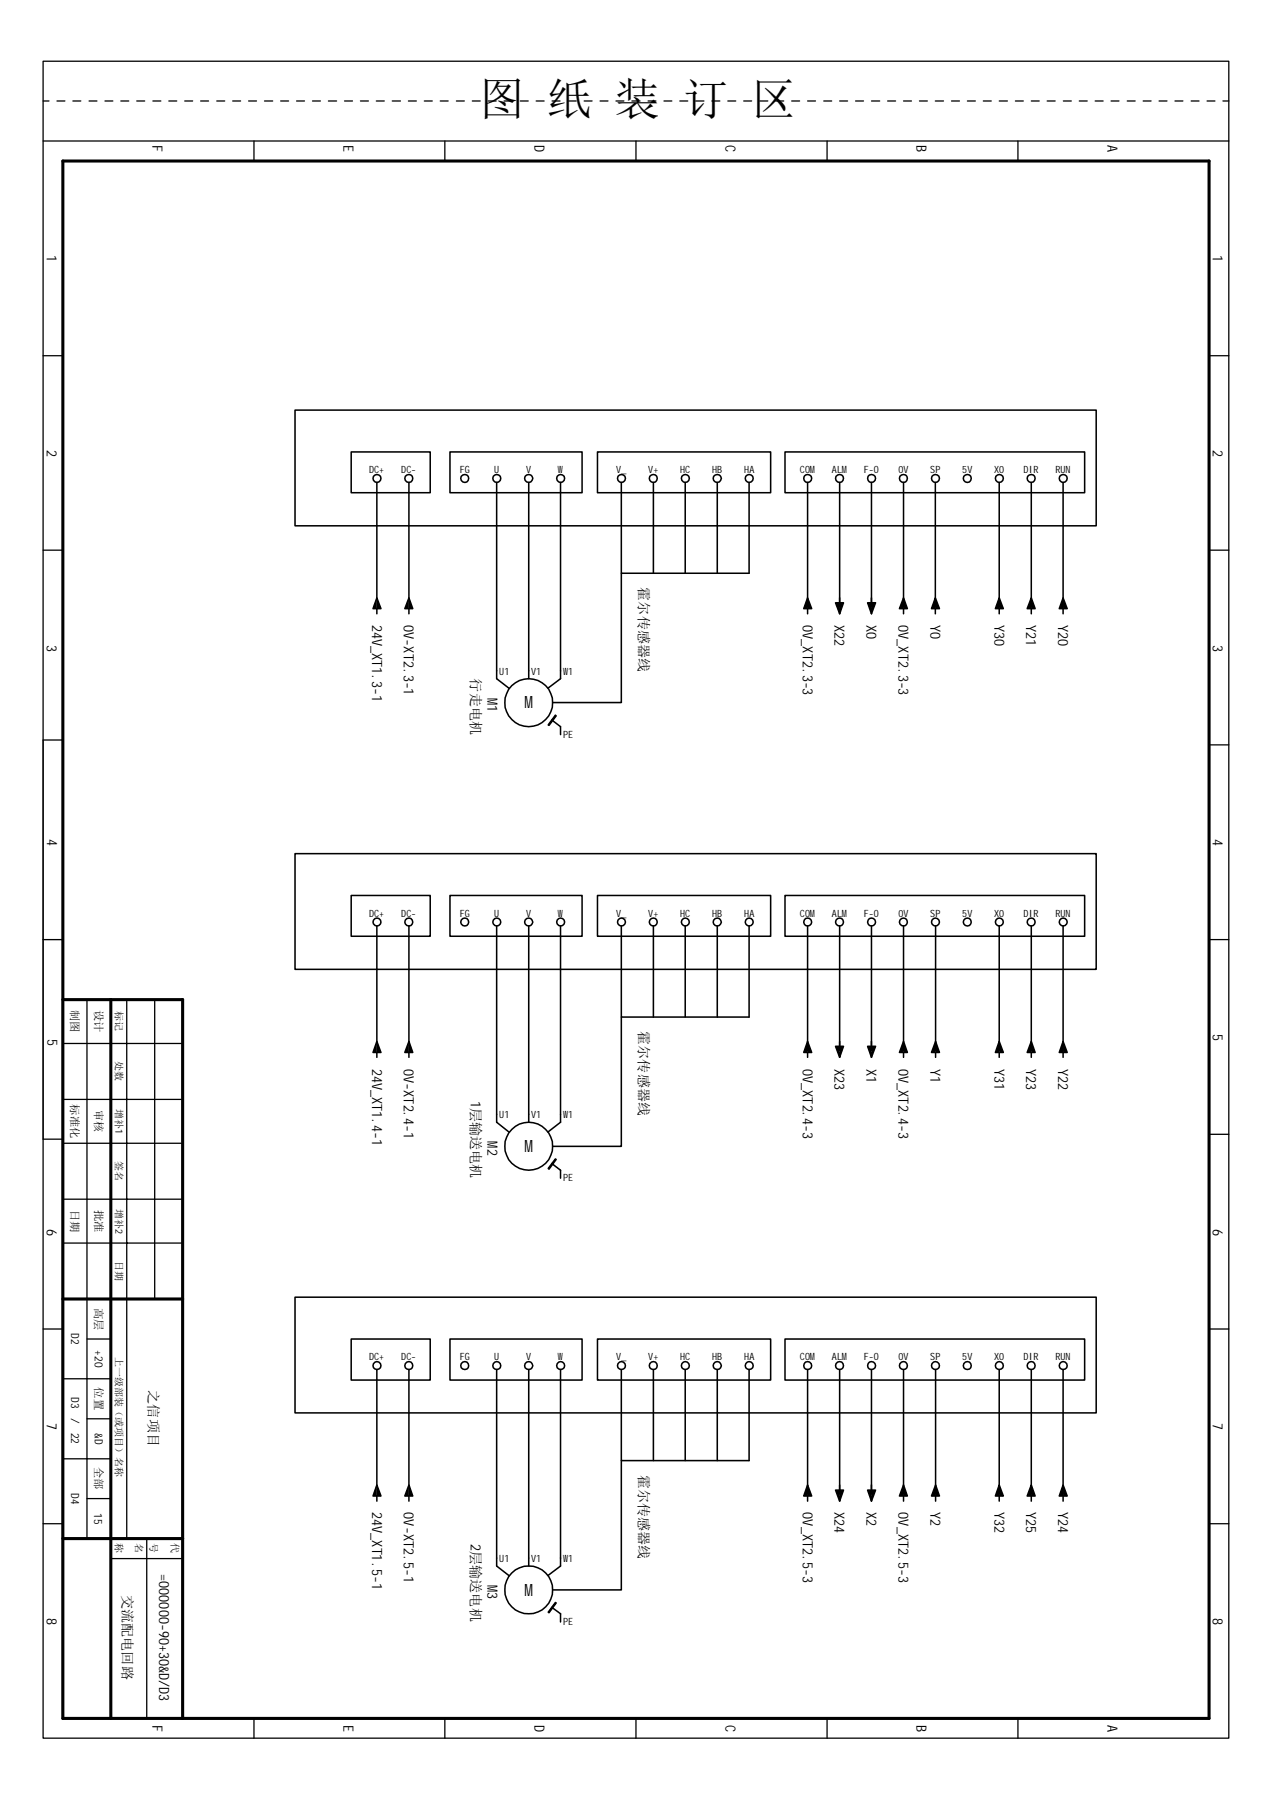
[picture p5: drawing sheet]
<svg xmlns="http://www.w3.org/2000/svg" width="210mm" height="297mm" viewBox="0 0 210 297" stroke-linecap="round" stroke-linejoin="round" font-family="sans-serif">
<path d="M10.4 26.6h189.1v257h-189.1zM10.4 165h19.7v118.6M18.3 165v118.6M10.4 214.4h19.7M10.4 253.9h19.7" fill="none" stroke="#000" stroke-width=".51"/>
<g fill="none" stroke="#000" stroke-width=".21">
<path d="M7.1 10.1h195.7v276.7h-195.7zM7.1 16.7h1M9.4 16.7h1.3M12 16.7h1.3M14.7 16.7h1.3M17.3 16.7h1.3M19.9 16.7h1.4M22.6 16.7h1.3M25.2 16.7h1.3M27.9 16.7h1.3M30.5 16.7h1.3M33.1 16.7h1.3"/>
<path d="M35.8 16.7h1.3M38.4 16.7h1.3M41 16.7h1.3M43.6 16.7h1.4M46.3 16.7h1.3M48.9 16.7h1.3M51.6 16.7h1.3M54.2 16.7h1.3M56.9 16.7h1.3M59.5 16.7h1.3M62.1 16.7h1.3M64.7 16.7h1.4"/>
<path d="M67.4 16.7h1.3M70 16.7h1.3M72.6 16.7h1.4M75.3 16.7h1.3M77.9 16.7h1.3M80.6 16.7h1.3M83.2 16.7h1.3M85.9 16.7h1.3M88.5 16.7h1.3M91.1 16.7h1.3M93.7 16.7h1.4M96.4 16.7h1.3"/>
<path d="M99 16.7h1.3M101.6 16.7h1.4M104.3 16.7h1.3M106.9 16.7h1.3M109.6 16.7h1.3M112.2 16.7h1.3M114.8 16.7h1.4M117.5 16.7h1.3M120.1 16.7h1.3M122.7 16.7h1.3M125.4 16.7h1.3M128 16.7h1.3"/>
<path d="M130.6 16.7h1.4M133.3 16.7h1.3M135.9 16.7h1.3M138.6 16.7h1.3M141.2 16.7h1.3M143.8 16.7h1.4M146.5 16.7h1.3M149.1 16.7h1.3M151.7 16.7h1.3M154.3 16.7h1.4M157 16.7h1.3M159.6 16.7h1.4"/>
<path d="M162.3 16.7h1.3M164.9 16.7h1.3M167.6 16.7h1.3M170.2 16.7h1.3M172.8 16.7h1.3M175.5 16.7h1.3M178.1 16.7h1.3M180.7 16.7h1.3M183.3 16.7h1.4M186 16.7h1.3M188.6 16.7h1.3M191.3 16.7h1.3"/>
<path d="M193.9 16.7h1.3M196.6 16.7h1.3M199.2 16.7h1.3M201.8 16.7h1M7.1 23.3h195.7M41.9 23.3v3.3M73.4 23.3v3.3M104.9 23.3v3.3M136.5 23.3v3.3M168 23.3v3.3M7.1 58.7h3.3M199.5 58.7h3.3"/>
<path d="M7.1 90.8h3.3M199.5 90.8h3.3M7.1 122.1h3.3M199.5 122.9h3.3M7.1 155.1h3.3M199.5 155.1h3.3M10.4 172.2h19.7M14.4 165v88.9M20.9 165v88.9M25.5 165v49.4M7.1 188h3.3M10.4 181.4h19.7"/>
<path d="M10.4 188.7h19.7M10.4 197.9h19.7M199.5 187.2h3.3M7.1 219.3h3.3M10.4 205.1h19.8M199.5 219.3h3.3M10.4 227.5h7.9M14.4 221h3.9M14.4 234.1h3.9M7.1 251.4h3.3M10.4 240.7h7.9M14.4 247.3h3.9"/>
<path d="M18.3 257.2h11.8M24.2 253.9v29.7M199.5 251.4h3.3M41.9 283.6v3.2M73.4 283.6v3.2M104.9 283.6v3.2M136.5 283.6v3.2M168 283.6v3.2"/>
</g>
<path d="M7.1 122.1v65.9M7.1 155.1h3.3" fill="none" stroke="#000" stroke-width=".17"/>
<path d="M10.4 165v118.6" fill="none" stroke="#000" stroke-width=".34"/>
<g fill="none" stroke="#000" stroke-width=".25">
<path d="M48.7 67.7h132.2v19.1h-132.2zM58 74.6h13v6.7h-13zM62.2 79.6v19.1M67.5 79.6v19.1M74.3 74.6h21.8v6.7h-21.8zM82 79.6v32.4l2 1.6M87.2 79.6v32.4M92.5 79.6v32.4l-2.1 1.6M98.6 74.6h28.6v6.7h-28.6zM102.5 79.6v15h21.1v-15M107.8 79.6v15M113.1 79.6v15"/>
<path d="M118.4 79.6v15M129.5 74.6h49.5v6.7h-49.5zM133.3 79.6v20.6M138.6 79.6v20.6M143.8 79.6v20.6M149.1 79.6v20.6M154.3 79.6v20.6M164.9 79.6v20.6M170.2 79.6v20.6M175.4 79.6v20.6M62.2 98.7l.7 1.7h-1.3zM67.5 98.7l.6 1.7h-1.3z"/>
<path d="M102.5 94.6v21.3h-11.3M133.3 98.7l.6 1.7h-1.3zM137.9 99.5h1.3l-.6 1.8zM143.2 99.5h1.3l-.7 1.8zM149.1 98.7l.6 1.7h-1.3zM154.3 98.7l.7 1.7h-1.3zM164.9 98.7l.7 1.7h-1.3zM170.2 98.7l.6 1.7h-1.3zM175.4 98.7l.7 1.7h-1.3zM62.2 100.4v.9M67.5 100.4v.9M91.1 118.8l1.4 1.1v1.3"/>
<path d="M91.7 118l.1 .1-1.2 1.6-.1-.1zM133.3 100.4v.9M138.6 100.4v.9M143.8 100.4v.9M149.1 100.4v.9M154.3 100.4v.9M164.9 100.4v.9M170.2 100.4v.9M175.4 100.4v.9M48.7 140.9h132.2v19.1h-132.2zM58 147.8h13v6.7h-13zM62.2 152.8v19.1"/>
<path d="M67.5 152.8v19.1M74.3 147.8h21.8v6.7h-21.8zM82 152.8v32.4l2 1.6M87.2 152.8v32.4M92.5 152.8v32.4l-2.1 1.6M98.6 147.8h28.6v6.7h-28.6zM102.5 152.8v15h21.1v-15M107.8 152.8v15M113.1 152.8v15M118.4 152.8v15M129.5 147.8h49.5v6.7h-49.5zM133.3 152.8v20.6"/>
<path d="M138.6 152.8v20.6M143.8 152.8v20.6M149.1 152.8v20.6M154.4 152.8v20.6M164.9 152.8v20.6M170.2 152.8v20.6M175.4 152.8v20.6M62.2 171.9l.7 1.8h-1.3zM62.2 173.7v.8M67.5 171.9l.6 1.8h-1.3zM67.5 173.7v.8M102.5 167.8v21.4h-11.3"/>
<path d="M133.3 171.9l.6 1.8h-1.3zM133.3 173.7v.8M137.9 172.7h1.3l-.6 1.8zM138.6 173.7v.8M143.2 172.7h1.3l-.7 1.8zM143.8 173.7v.8M149.1 171.9l.6 1.8h-1.3zM149.1 173.7v.8M154.4 171.9l.6 1.8h-1.3zM154.4 173.7v.8M164.9 171.9l.7 1.8h-1.3zM164.9 173.7v.8"/>
<path d="M170.2 171.9l.6 1.8h-1.3zM170.2 173.7v.8M175.4 171.9l.7 1.8h-1.3zM175.4 173.7v.8M91.1 192l1.4 1.1v1.3M91.7 191.2l.1 .1-1.2 1.6-.1-.1zM48.7 214.1h132.2v19.1h-132.2zM58 221h13v6.7h-13zM62.2 226v19.1M67.5 226v19.1M74.3 221h21.8v6.7h-21.8zM82 226v32.4l2 1.6"/>
<path d="M87.2 226v32.4M92.5 226v32.4l-2.1 1.6M98.6 221h28.6v6.7h-28.6zM102.5 226v15h21.1v-15M107.8 226v15M113.1 226v15M118.4 226v15M129.5 221h49.5v6.7h-49.5zM133.3 226v20.6M138.6 226v20.6M143.8 226v20.6M149.1 226v20.6"/>
<path d="M154.4 226v20.6M164.9 226v20.6M170.2 226v20.6M175.4 226v20.6M62.2 245.1l.7 1.8h-1.3zM62.2 246.9v.8M67.5 245.1l.6 1.8h-1.3zM67.5 246.9v.8M102.5 241v21.4h-11.3M133.3 245.1l.6 1.8h-1.3zM133.3 246.9v.8M137.9 245.9h1.3l-.6 1.8z"/>
<path d="M138.6 246.9v.8M143.2 245.9h1.3l-.7 1.8zM143.8 246.9v.8M149.1 245.1l.6 1.8h-1.3zM149.1 246.9v.8M154.4 245.1l.6 1.8h-1.3zM154.4 246.9v.8M164.9 245.1l.7 1.8h-1.3zM164.9 246.9v.8M170.2 245.1l.6 1.8h-1.3zM170.2 246.9v.8M175.4 245.1l.7 1.8h-1.3z"/>
<path d="M175.4 246.9v.8M91.1 265.2l1.4 1.1v1.4M91.7 264.4l.1 .1-1.2 1.6h-.1z"/>
<circle cx="62.2" cy="78.9" r=".67"/>
<circle cx="67.5" cy="78.9" r=".67"/>
<circle cx="76.7" cy="78.9" r=".67"/>
<circle cx="82" cy="78.9" r=".67"/>
<circle cx="87.2" cy="78.9" r=".67"/>
<circle cx="92.5" cy="78.9" r=".67"/>
<circle cx="102.6" cy="78.9" r=".67"/>
<circle cx="107.8" cy="78.9" r=".67"/>
<circle cx="113.1" cy="78.9" r=".67"/>
<circle cx="118.3" cy="78.9" r=".67"/>
<circle cx="123.6" cy="78.9" r=".67"/>
<circle cx="133.3" cy="78.9" r=".67"/>
<circle cx="138.5" cy="78.9" r=".67"/>
<circle cx="143.8" cy="78.9" r=".67"/>
<circle cx="149.1" cy="78.9" r=".67"/>
<circle cx="154.4" cy="78.9" r=".67"/>
<circle cx="159.6" cy="78.9" r=".67"/>
<circle cx="164.9" cy="78.9" r=".67"/>
<circle cx="170.2" cy="78.9" r=".67"/>
<circle cx="175.5" cy="78.9" r=".67"/>
<circle cx="87.2" cy="116" r="4"/>
<circle cx="62.2" cy="152.2" r=".65"/>
<circle cx="67.5" cy="152.2" r=".65"/>
<circle cx="76.7" cy="152.2" r=".65"/>
<circle cx="82" cy="152.2" r=".65"/>
<circle cx="87.2" cy="152.2" r=".65"/>
<circle cx="92.5" cy="152.2" r=".65"/>
<circle cx="102.6" cy="152.2" r=".65"/>
<circle cx="107.8" cy="152.2" r=".65"/>
<circle cx="113.1" cy="152.2" r=".65"/>
<circle cx="118.3" cy="152.2" r=".65"/>
<circle cx="123.6" cy="152.2" r=".65"/>
<circle cx="133.3" cy="152.2" r=".65"/>
<circle cx="138.5" cy="152.2" r=".65"/>
<circle cx="143.8" cy="152.2" r=".65"/>
<circle cx="149.1" cy="152.2" r=".65"/>
<circle cx="154.4" cy="152.2" r=".65"/>
<circle cx="159.6" cy="152.2" r=".65"/>
<circle cx="164.9" cy="152.2" r=".65"/>
<circle cx="170.2" cy="152.2" r=".65"/>
<circle cx="175.5" cy="152.2" r=".65"/>
<circle cx="87.2" cy="189.2" r="4"/>
<circle cx="62.2" cy="225.3" r=".65"/>
<circle cx="67.5" cy="225.3" r=".65"/>
<circle cx="76.7" cy="225.3" r=".65"/>
<circle cx="82" cy="225.3" r=".65"/>
<circle cx="87.2" cy="225.3" r=".65"/>
<circle cx="92.5" cy="225.3" r=".65"/>
<circle cx="102.6" cy="225.3" r=".65"/>
<circle cx="107.8" cy="225.3" r=".65"/>
<circle cx="113.1" cy="225.3" r=".65"/>
<circle cx="118.3" cy="225.3" r=".65"/>
<circle cx="123.6" cy="225.3" r=".65"/>
<circle cx="133.3" cy="225.3" r=".65"/>
<circle cx="138.5" cy="225.3" r=".65"/>
<circle cx="143.8" cy="225.3" r=".65"/>
<circle cx="149.1" cy="225.3" r=".65"/>
<circle cx="154.4" cy="225.3" r=".65"/>
<circle cx="159.6" cy="225.3" r=".65"/>
<circle cx="164.9" cy="225.3" r=".65"/>
<circle cx="170.2" cy="225.3" r=".65"/>
<circle cx="175.5" cy="225.3" r=".65"/>
<circle cx="87.2" cy="262.4" r="4"/>
</g>
<g fill="#000">
<path d="M62.2 98.7v1.7h-.6zM67.5 98.7v1.7h-.7zM133.3 98.7v1.7h-.7zM137.9 99.5h.7v1.8zM138.6 99.5h.6l-.6 1.8zM143.2 99.5h.6v1.8zM143.8 99.5h.7l-.7 1.8zM149.1 98.7v1.7h-.7zM154.3 98.7v1.7h-.6zM164.9 98.7v1.7h-.6zM170.2 98.7v1.7h-.7zM175.4 98.7v1.7h-.6z"/>
<path d="M62.2 98.7l.7 1.7h-.7zM67.5 98.7l.6 1.7h-.6zM90.6 119.5v.2l-.1-.1zM91.7 118l-1.1 1.7v-.2zM91.7 118v.3l-1.1 1.4zM91.7 118l.1 .1-.1 .2zM133.3 98.7l.6 1.7h-.6zM149.1 98.7l.6 1.7h-.6zM154.3 98.7l.7 1.7h-.7zM164.9 98.7l.7 1.7h-.7zM170.2 98.7l.6 1.7h-.6zM175.4 98.7l.7 1.7h-.7z"/>
<path d="M62.2 171.9v1.8h-.6zM62.2 171.9l.7 1.8h-.7zM67.5 171.9v1.8h-.7zM67.5 171.9l.6 1.8h-.6zM133.3 171.9v1.8h-.7zM133.3 171.9l.6 1.8h-.6zM137.9 172.7h.7v1.8zM138.6 172.7h.6l-.6 1.8zM143.2 172.7h.6v1.8zM143.8 172.7h.7l-.7 1.8zM149.1 171.9v1.8h-.7zM149.1 171.9l.6 1.8h-.6z"/>
<path d="M154.4 171.9v1.8h-.7zM154.4 171.9l.6 1.8h-.6zM164.9 171.9v1.8h-.6zM164.9 171.9l.7 1.8h-.7zM170.2 171.9v1.8h-.7zM170.2 171.9l.6 1.8h-.6zM175.4 171.9v1.8h-.6zM175.4 171.9l.7 1.8h-.7zM90.6 192.6v.3l-.1-.1zM91.7 191.2l-1.1 1.7v-.3zM91.7 191.2v.3l-1.1 1.4zM91.7 191.2l.1 .1-.1 .2z"/>
<path d="M62.2 245.1v1.8h-.6zM62.2 245.1l.7 1.8h-.7zM67.5 245.1v1.8h-.7zM67.5 245.1l.6 1.8h-.6zM133.3 245.1v1.8h-.7zM133.3 245.1l.6 1.8h-.6zM137.9 245.9h.7v1.8zM138.6 245.9h.6l-.6 1.8zM143.2 245.9h.6v1.8zM143.8 245.9h.7l-.7 1.8zM149.1 245.1v1.8h-.7zM149.1 245.1l.6 1.8h-.6z"/>
<path d="M154.4 245.1v1.8h-.7zM154.4 245.1l.6 1.8h-.6zM164.9 245.1v1.8h-.6zM164.9 245.1l.7 1.8h-.7zM170.2 245.1v1.8h-.7zM170.2 245.1l.6 1.8h-.6zM175.4 245.1v1.8h-.6zM175.4 245.1l.7 1.8h-.7zM90.6 265.8v.3h-.1zM91.7 264.4l-1.1 1.7v-.3zM91.7 264.4v.3l-1.1 1.4zM91.7 264.4l.1 .1-.1 .2z"/>
</g>
<text font-size="7.5" x="79" y="19">图 纸 装 订 区</text>
<g font-size="2.8">
<text x="86.5" y="116.9">M</text>
<text x="86.5" y="190.1">M</text>
<text x="86.5" y="263.3">M</text>
</g>
<g font-size="2.3">
<text x="25.1" y="24" transform="rotate(90 25.1 24)">F</text>
<text x="56.7" y="24" transform="rotate(90 56.7 24)">E</text>
<text x="88.2" y="24" transform="rotate(90 88.2 24)">D</text>
<text x="119.7" y="24" transform="rotate(90 119.7 24)">C</text>
<text x="151.2" y="24" transform="rotate(90 151.2 24)">B</text>
<text x="182.8" y="24" transform="rotate(90 182.8 24)">A</text>
<text x="7.7" y="42.1" transform="rotate(90 7.7 42.1)">1</text>
<text x="200.2" y="42.1" transform="rotate(90 200.2 42.1)">1</text>
<text x="7.7" y="74.2" transform="rotate(90 7.7 74.2)">2</text>
<text x="200.2" y="74.2" transform="rotate(90 200.2 74.2)">2</text>
<text x="105.4" y="96.9" transform="rotate(90 105.4 96.9)">霍尔传感器线</text>
<text x="7.7" y="106.4" transform="rotate(90 7.7 106.4)">3</text>
<text x="61.4" y="103.1" transform="rotate(90 61.4 103.1)">24V_XT1.3-1</text>
<text x="66.6" y="103.1" transform="rotate(90 66.6 103.1)">0V-XT2.3-1</text>
<text x="132.5" y="103.1" transform="rotate(90 132.5 103.1)">0V_XT2.3-3</text>
<text x="137.7" y="103.1" transform="rotate(90 137.7 103.1)">X22</text>
<text x="143" y="103.1" transform="rotate(90 143 103.1)">X0</text>
<text x="148.3" y="103.1" transform="rotate(90 148.3 103.1)">0V_XT2.3-3</text>
<text x="153.5" y="103.1" transform="rotate(90 153.5 103.1)">Y0</text>
<text x="164.1" y="103.1" transform="rotate(90 164.1 103.1)">Y30</text>
<text x="169.3" y="103.1" transform="rotate(90 169.3 103.1)">Y21</text>
<text x="174.6" y="103.1" transform="rotate(90 174.6 103.1)">Y20</text>
<text x="200.2" y="106.4" transform="rotate(90 200.2 106.4)">3</text>
<text x="77.7" y="112" transform="rotate(90 77.7 112)">行走电机</text>
<text x="80.4" y="115.1" transform="rotate(90 80.4 115.1)">M</text>
<text x="80.4" y="116.3" transform="rotate(90 80.4 116.3)">1</text>
<text x="7.8" y="138.4" transform="rotate(90 7.8 138.4)">4</text>
<text x="200.2" y="138.5" transform="rotate(90 200.2 138.5)">4</text>
<text x="7.8" y="171.5" transform="rotate(90 7.8 171.5)">5</text>
<text x="105.4" y="170.2" transform="rotate(90 105.4 170.2)">霍尔传感器线</text>
<text x="200.2" y="170.6" transform="rotate(90 200.2 170.6)">5</text>
<text x="61.4" y="176.3" transform="rotate(90 61.4 176.3)">24V_XT1.4-1</text>
<text x="66.6" y="176.3" transform="rotate(90 66.6 176.3)">0V-XT2.4-1</text>
<text x="132.5" y="176.3" transform="rotate(90 132.5 176.3)">0V_XT2.4-3</text>
<text x="137.7" y="176.3" transform="rotate(90 137.7 176.3)">X23</text>
<text x="143" y="176.3" transform="rotate(90 143 176.3)">X1</text>
<text x="148.3" y="176.3" transform="rotate(90 148.3 176.3)">0V_XT2.4-3</text>
<text x="153.5" y="176.3" transform="rotate(90 153.5 176.3)">Y1</text>
<text x="164.1" y="176.3" transform="rotate(90 164.1 176.3)">Y31</text>
<text x="169.3" y="176.3" transform="rotate(90 169.3 176.3)">Y23</text>
<text x="174.6" y="176.3" transform="rotate(90 174.6 176.3)">Y22</text>
<text x="77.7" y="181.6" transform="rotate(90 77.7 181.6)">1层输送电机</text>
<text x="80.4" y="188.4" transform="rotate(90 80.4 188.4)">M</text>
<text x="80.4" y="189.6" transform="rotate(90 80.4 189.6)">2</text>
<text x="7.7" y="202.8" transform="rotate(90 7.7 202.8)">6</text>
<text x="200.2" y="202.8" transform="rotate(90 200.2 202.8)">6</text>
<text x="24.5" y="229.4" transform="rotate(90 24.5 229.4)">之信项目</text>
<text x="7.7" y="234.9" transform="rotate(90 7.7 234.9)">7</text>
<text x="200.2" y="234.9" transform="rotate(90 200.2 234.9)">7</text>
<text x="105.4" y="243.4" transform="rotate(90 105.4 243.4)">霍尔传感器线</text>
<text x="61.4" y="249.5" transform="rotate(90 61.4 249.5)">24V_XT1.5-1</text>
<text x="66.6" y="249.5" transform="rotate(90 66.6 249.5)">0V-XT2.5-1</text>
<text x="132.5" y="249.5" transform="rotate(90 132.5 249.5)">0V_XT2.5-3</text>
<text x="137.7" y="249.5" transform="rotate(90 137.7 249.5)">X24</text>
<text x="143" y="249.5" transform="rotate(90 143 249.5)">X2</text>
<text x="148.3" y="249.5" transform="rotate(90 148.3 249.5)">0V_XT2.5-3</text>
<text x="153.5" y="249.5" transform="rotate(90 153.5 249.5)">Y2</text>
<text x="164.1" y="249.5" transform="rotate(90 164.1 249.5)">Y32</text>
<text x="169.3" y="249.5" transform="rotate(90 169.3 249.5)">Y25</text>
<text x="174.6" y="249.5" transform="rotate(90 174.6 249.5)">Y24</text>
<text x="77.7" y="254.8" transform="rotate(90 77.7 254.8)">2层输送电机</text>
<text x="20.2" y="263.2" transform="rotate(90 20.2 263.2)">交流配电回路</text>
<text x="26.2" y="259.7" transform="rotate(90 26.2 259.7)">=000000-90+30&amp;D/D3</text>
<text x="80.4" y="261.6" transform="rotate(90 80.4 261.6)">M</text>
<text x="80.4" y="262.7" transform="rotate(90 80.4 262.7)">3</text>
<text x="7.7" y="267" transform="rotate(90 7.7 267)">8</text>
<text x="200.2" y="267" transform="rotate(90 200.2 267)">8</text>
<text x="25.1" y="284.6" transform="rotate(90 25.1 284.6)">F</text>
<text x="56.7" y="284.6" transform="rotate(90 56.7 284.6)">E</text>
<text x="88.2" y="284.6" transform="rotate(90 88.2 284.6)">D</text>
<text x="119.7" y="284.6" transform="rotate(90 119.7 284.6)">C</text>
<text x="151.2" y="284.6" transform="rotate(90 151.2 284.6)">B</text>
<text x="182.8" y="284.6" transform="rotate(90 182.8 284.6)">A</text>
</g>
<g font-size="1.9">
<text x="11.7" y="166.7" transform="rotate(90 11.7 166.7)">制图</text>
<text x="15.7" y="166.7" transform="rotate(90 15.7 166.7)">设计</text>
<text x="11.7" y="182.2" transform="rotate(90 11.7 182.2)">标准化</text>
<text x="15.7" y="183.2" transform="rotate(90 15.7 183.2)">审核</text>
<text x="11.7" y="199.6" transform="rotate(90 11.7 199.6)">日期</text>
<text x="15.7" y="199.7" transform="rotate(90 15.7 199.7)">批准</text>
<text x="15.7" y="215.8" transform="rotate(90 15.7 215.8)">高层</text>
<text x="11.7" y="220" transform="rotate(90 11.7 220)">D2</text>
<text x="15.7" y="222.8" transform="rotate(90 15.7 222.8)">+20</text>
<text x="11.7" y="230.6" transform="rotate(90 11.7 230.6)">D3 /</text>
<text x="15.7" y="229" transform="rotate(90 15.7 229)">位置</text>
<text x="11.7" y="236.4" transform="rotate(90 11.7 236.4)">22</text>
<text x="15.7" y="236.5" transform="rotate(90 15.7 236.5)">&amp;D</text>
<text x="15.7" y="242" transform="rotate(90 15.7 242)">全部</text>
<text x="11.7" y="246.5" transform="rotate(90 11.7 246.5)">D4</text>
<text x="15.5" y="249.7" transform="rotate(90 15.5 249.7)">15</text>
</g>
<g font-size="1.7">
<text x="60.9" y="78">DC+</text>
<text x="66.2" y="78">DC-</text>
<text x="75.9" y="78">FG</text>
<text x="81.5" y="78">U</text>
<text x="86.8" y="78">V</text>
<text x="92.1" y="78">W</text>
<text x="101.7" y="78">V_</text>
<text x="107" y="78">V+</text>
<text x="112.2" y="78">HC</text>
<text x="117.5" y="78">HB</text>
<text x="122.8" y="78">HA</text>
<text x="132" y="78">COM</text>
<text x="137.3" y="78">ALM</text>
<text x="142.5" y="78">F-O</text>
<text x="148.3" y="78">0V</text>
<text x="153.5" y="78">SP</text>
<text x="158.8" y="78">5V</text>
<text x="164" y="78">X0</text>
<text x="168.9" y="78">DIR</text>
<text x="174.2" y="78">RUN</text>
<text x="82.4" y="111.4">U1</text>
<text x="87.6" y="111.4">V1</text>
<text x="92.9" y="111.4">W</text>
<text x="93.8" y="111.4">1</text>
<text x="92.9" y="121.7">PE</text>
<text x="60.9" y="151.2">DC+</text>
<text x="66.2" y="151.2">DC-</text>
<text x="75.9" y="151.2">FG</text>
<text x="81.5" y="151.2">U</text>
<text x="86.8" y="151.2">V</text>
<text x="92.1" y="151.2">W</text>
<text x="101.7" y="151.2">V_</text>
<text x="107" y="151.2">V+</text>
<text x="112.2" y="151.2">HC</text>
<text x="117.5" y="151.2">HB</text>
<text x="122.8" y="151.2">HA</text>
<text x="132" y="151.2">COM</text>
<text x="137.3" y="151.2">ALM</text>
<text x="142.5" y="151.2">F-O</text>
<text x="148.3" y="151.2">0V</text>
<text x="153.5" y="151.2">SP</text>
<text x="158.8" y="151.2">5V</text>
<text x="164" y="151.2">X0</text>
<text x="168.9" y="151.2">DIR</text>
<text x="174.2" y="151.2">RUN</text>
<text x="19" y="166.9" transform="rotate(90 19 166.9)">标记</text>
<text x="19" y="175.1" transform="rotate(90 19 175.1)">处数</text>
<text x="19" y="183" transform="rotate(90 19 183)">增补1</text>
<text x="82.4" y="184.6">U1</text>
<text x="87.6" y="184.6">V1</text>
<text x="92.9" y="184.6">W</text>
<text x="93.8" y="184.6">1</text>
<text x="19" y="191.6" transform="rotate(90 19 191.6)">签名</text>
<text x="92.9" y="194.9">PE</text>
<text x="19" y="199.5" transform="rotate(90 19 199.5)">增补2</text>
<text x="19" y="208.1" transform="rotate(90 19 208.1)">日期</text>
<text x="19" y="224" transform="rotate(90 19 224)">上一级部装（或项目）名称</text>
<text x="60.9" y="224.5">DC+</text>
<text x="66.2" y="224.5">DC-</text>
<text x="75.9" y="224.5">FG</text>
<text x="81.5" y="224.5">U</text>
<text x="86.8" y="224.5">V</text>
<text x="92.1" y="224.5">W</text>
<text x="101.7" y="224.5">V_</text>
<text x="107" y="224.5">V+</text>
<text x="112.2" y="224.5">HC</text>
<text x="117.5" y="224.5">HB</text>
<text x="122.8" y="224.5">HA</text>
<text x="132" y="224.5">COM</text>
<text x="137.3" y="224.5">ALM</text>
<text x="142.5" y="224.5">F-O</text>
<text x="148.3" y="224.5">0V</text>
<text x="153.5" y="224.5">SP</text>
<text x="158.8" y="224.5">5V</text>
<text x="164" y="224.5">X0</text>
<text x="168.9" y="224.5">DIR</text>
<text x="174.2" y="224.5">RUN</text>
<text x="19" y="254.7" transform="rotate(90 19 254.7)">称</text>
<text x="22.4" y="254.7" transform="rotate(90 22.4 254.7)">名</text>
<text x="24.8" y="254.7" transform="rotate(90 24.8 254.7)">号</text>
<text x="28.3" y="254.7" transform="rotate(90 28.3 254.7)">代</text>
<text x="82.4" y="257.8">U1</text>
<text x="87.6" y="257.8">V1</text>
<text x="92.9" y="257.8">W</text>
<text x="93.8" y="257.8">1</text>
<text x="92.9" y="268.1">PE</text>
</g>
</svg>
